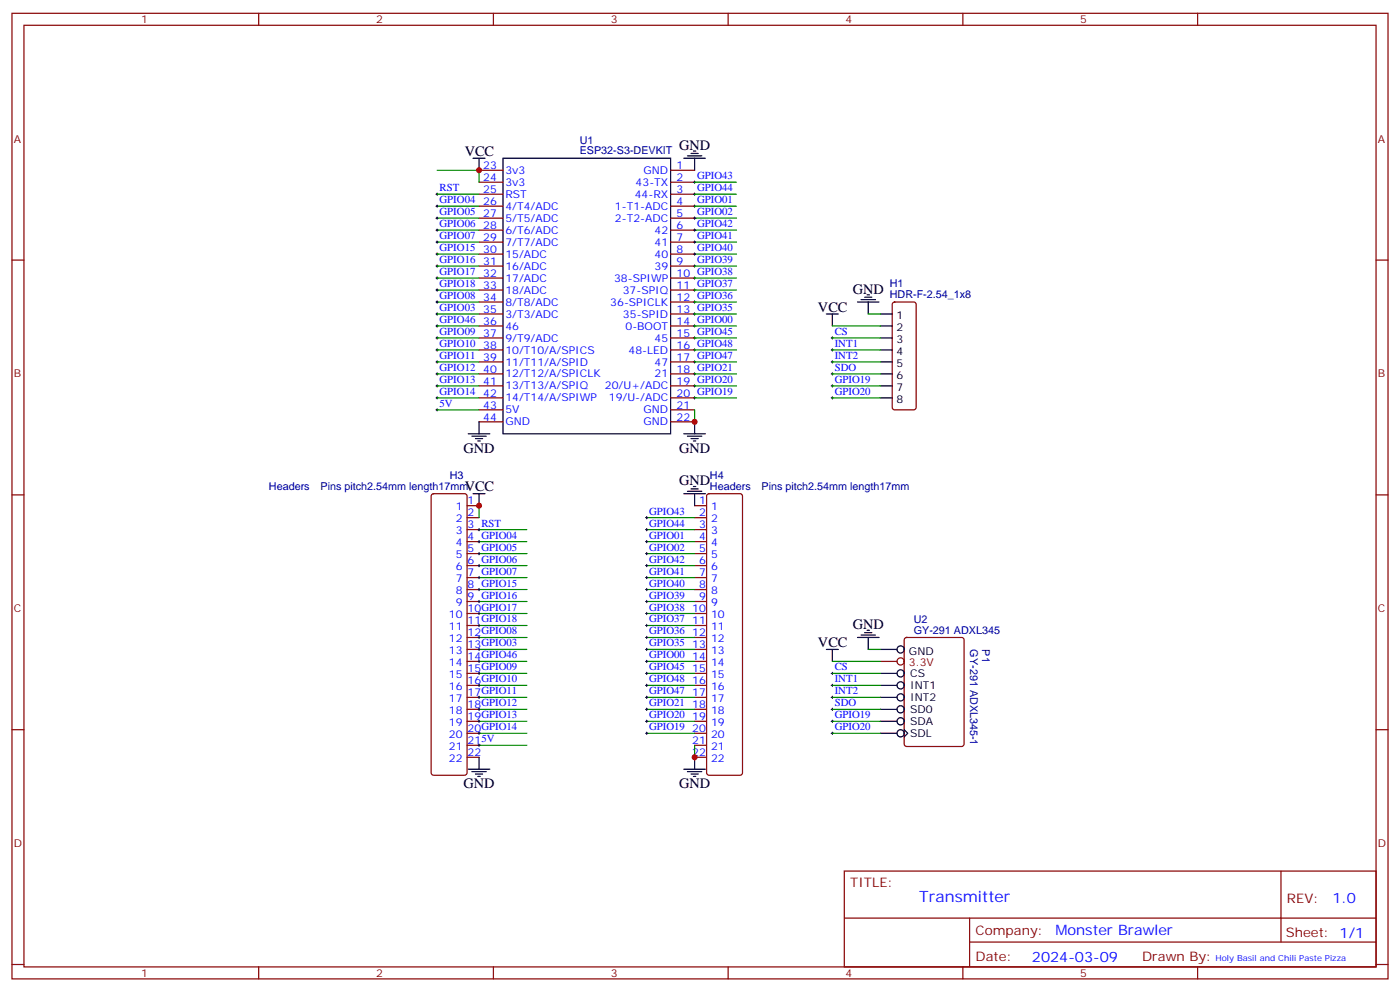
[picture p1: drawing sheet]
<svg xmlns="http://www.w3.org/2000/svg" width="412mm" height="292mm" viewBox="0 0 412 292" stroke-linecap="round" stroke-linejoin="round" font-family="sans-serif">
<g fill="none" stroke="#870000" stroke-width=".35">
<path d="M3.5 3.9h405.4v284.4h-405.4zM7.1 7.4h398.2v277.3h-398.2zM76.2 3.9v3.5M145.3 3.9v3.5M214.5 3.9v3.5M283.6 3.9v3.5M352.8 3.9v3.5M141.1 50.1h7.1M141.1 53.7h7.1M141.1 57.2h7.1M197.6 50.1h7M197.6 53.7h7"/>
<path d="M197.6 57.2h7M3.5 76.6h3.6M141.1 60.7h7.1M141.1 64.2h7.1M141.1 67.8h7.1M141.1 71.3h7.1M141.1 74.8h7.1M141.1 78.4h7.1M197.6 60.7h7M197.6 64.2h7M197.6 67.8h7M197.6 71.3h7"/>
<path d="M197.6 74.8h7M197.6 78.4h7M405.3 76.6h3.6M141.1 81.9h7.1M141.1 85.4h7.1M141.1 88.9h7.1M141.1 92.5h7.1M141.1 96h7.1M141.1 99.5h7.1M197.6 81.9h7M197.6 85.4h7M197.6 88.9h7"/>
<path d="M197.6 92.5h7M197.6 96h7M197.6 99.5h7M263.1 89.1l.4-.2h5.7l.5 .2 .2 .5v30.4l-.3 .5-.4 .2h-5.7l-.5-.2-.2-.5v-30.4zM141.1 103h7.1M141.1 106.6h7.1M141.1 110.1h7.1M141.1 113.6h7.1M141.1 117.2h7.1M197.6 103h7M197.6 106.6h7M197.6 110.1h7"/>
<path d="M197.6 113.6h7M197.6 117.2h7M141.1 120.7h7.1M141.1 124.2h7.1M197.6 120.7h7M197.6 124.2h7M3.5 145.7h3.6M127.2 145.6l.5-.2h9.2l.5 .2 .2 .5v81.5l-.3 .5-.4 .2h-9.2l-.5-.3-.2-.4v-81.5zM137.6 148.9h3.5M137.6 152.4h3.5M137.6 156h3.5M137.6 159.5h3.5"/>
<path d="M204.6 148.9h3.5M204.6 152.4h3.5M204.6 156h3.5M204.6 159.5h3.5M208.4 145.6l.4-.2h9.2l.5 .2 .2 .5v81.5l-.2 .5-.5 .2h-9.2l-.5-.3-.2-.4v-81.5zM405.3 145.7h3.6M137.6 163h3.5M137.6 166.5h3.5M137.6 170.1h3.5M137.6 173.6h3.5M137.6 177.1h3.5M204.6 163h3.5"/>
<path d="M204.6 166.5h3.5M204.6 170.1h3.5M204.6 173.6h3.5M204.6 177.1h3.5M137.6 180.7h3.5M137.6 184.2h3.5M137.6 187.7h3.5M137.6 191.2h3.5M137.6 194.8h3.5M137.6 198.3h3.5M204.6 180.7h3.5M204.6 184.2h3.5"/>
<path d="M204.6 187.7h3.5M204.6 191.2h3.5M204.6 194.8h3.5M204.6 198.3h3.5M266.6 187.9l.5-.2h16.2l.6 .4 .1 31-.5 .7h-16.4l-.7-.4-.1-31zM3.5 214.9h3.6M137.6 201.8h3.5M137.6 205.4h3.5M137.6 208.9h3.5M137.6 212.4h3.5M137.6 215.9h3.5M137.6 219.5h3.5"/>
<path d="M204.6 201.8h3.5M204.6 205.4h3.5M204.6 208.9h3.5M204.6 212.4h3.5M204.6 215.9h3.5M204.6 219.5h3.5M405.3 214.9h3.6M137.6 223h3.5M204.6 223h3.5M248.7 256.5h156.6v28.2h-156.6zM377.3 256.5v20.9M248.7 270.4h156.5"/>
<path d="M285.6 277.4h119.6M285.6 270.4v14.1M3.5 284h3.6M76.2 284.7v3.6M145.3 284.7v3.6M214.5 284.7v3.6M283.6 284.7v3.6M352.8 284.7v3.6M405.3 284h3.6"/>
</g>
<g fill="none" stroke="#008700" stroke-width=".35">
<path d="M128.8 50.1h12.3v3.6M128.8 57.2h12.3M204.6 57.2h12.4M204.6 53.7h12.4M128.8 64.2h12.3M128.8 67.8h12.3M128.8 71.3h12.3M128.8 74.8h12.3M128.8 60.7h12.3M128.8 78.4h12.3M204.6 64.2h12.4M204.6 67.8h12.4"/>
<path d="M204.6 71.3h12.4M204.6 74.8h12.4M204.6 60.7h12.4M204.6 78.4h12.4M128.8 88.9h12.3M128.8 99.5h12.3M128.8 96h12.3M128.8 92.5h12.3M128.8 85.4h12.3M128.8 81.9h12.3M204.6 88.9h12.4M204.6 99.5h12.4"/>
<path d="M204.6 96h12.4M204.6 92.5h12.4M204.6 85.4h12.4M204.6 81.9h12.4M245.2 99.5h14.1M245.2 96h14.1M255.8 92.5h3.5M128.8 117.2h12.3M128.8 113.6h12.3M128.8 110.1h12.3M128.8 106.6h12.3M128.8 103h12.3"/>
<path d="M204.6 117.2h12.4M204.6 113.6h12.4M204.6 110.1h12.4M204.6 106.6h12.4M204.6 103h12.4M245.2 117.2h14.1M245.2 113.6h14.1M245.2 110.1h14.1M245.2 106.6h14.1M245.2 103h14.1M128.8 120.7h12.3M204.6 120.7v3.5"/>
<path d="M141.1 156h14.1M141.1 159.5h14.1M141.1 148.9v3.5M190.5 156h14.1M190.5 159.5h14.1M190.5 152.4h14.1M141.1 177.1h14.1M141.1 173.6h14.1M141.1 170.1h14.1M141.1 166.5h14.1M141.1 163h14.1M190.5 163h14.1"/>
<path d="M190.5 166.5h14.1M190.5 170.1h14.1M190.5 173.6h14.1M190.5 177.1h14.1M141.1 198.3h14.1M141.1 194.8h14.1M141.1 191.2h14.1M141.1 184.2h14.1M141.1 180.7h14.1M141.1 187.7h14.1M190.5 184.2h14.1M190.5 180.7h14.1"/>
<path d="M190.5 187.7h14.1M190.5 191.2h14.1M190.5 194.8h14.1M190.5 198.3h14.1M245.2 194.8h14.1M245.2 198.3h14.1M255.8 191.2h3.5M141.1 219.5h14.1M141.1 215.9h14.1M141.1 212.4h14.1M141.1 208.9h14.1M141.1 205.4h14.1"/>
<path d="M141.1 201.8h14.1M190.5 201.8h14.1M190.5 205.4h14.1M190.5 208.9h14.1M190.5 212.4h14.1M190.5 215.9h14.1M204.6 219.5v3.5M245.2 215.9h14.1M245.2 212.4h14.1M245.2 208.9h14.1M245.2 205.4h14.1M245.2 201.8h14.1"/>
</g>
<g fill="none" stroke="#000" stroke-width=".35">
<path d="M139.3 46.6h3.6M141.1 46.6v3.5M148.2 46.6h49.4v81.1h-49.4zM201.4 46.6h6.4M202.5 45.9h4.2M203.6 45.2h2.1M204.3 44.5h.7M204.6 46.6v3.5M243.4 92.5h3.5M245.2 92.5v3.5M252.6 88.9h6.3M253.6 88.2h4.3"/>
<path d="M254.7 87.5h2.1M255.4 86.8h.7M255.8 88.9v3.6M259.3 92.5h3.5M259.3 96h3.5M259.3 99.5h3.5M259.3 103h3.5M259.3 106.6h3.5M259.3 110.1h3.5M259.3 113.6h3.5M259.3 117.2h3.5M137.9 127.7h6.4"/>
<path d="M139 128.4h4.2M140.1 129.2h2.1M140.8 129.9h.7M141.1 124.2v3.5M201.4 127.7h6.4M202.5 128.4h4.2M203.6 129.2h2.1M204.3 129.9h.7M204.6 124.2v3.5M139.3 145.4h3.6M141.1 145.4v3.5M201.4 145.4h6.4"/>
<path d="M202.5 144.7h4.2M203.6 144h2.1M204.3 143.3h.7M204.6 145.4v3.5M243.4 191.2h3.5M245.2 191.2v3.6M252.6 187.7h6.3M253.6 187h4.3M254.7 186.3h2.1M255.4 185.6h.7M255.8 187.7v3.5M259.3 191.2h4.9"/>
<path d="M259.3 198.3h4.9M259.3 201.8h4.9M259.3 205.4h4.9M259.3 208.9h4.9M259.3 212.4h4.9M259.3 215.9h4.9M266.3 214.9l1.1 1-1.1 1.1M137.9 226.5h6.4M139 227.2h4.2M140.1 227.9h2.1M140.8 228.6h.7M141.1 223v3.5"/>
<path d="M201.4 226.5h6.4M202.5 227.2h4.2M203.6 227.9h2.1M204.3 228.6h.7M204.6 223v3.5"/>
<circle cx="265.3" cy="191.2" r="1.06"/>
<circle cx="265.3" cy="198.3" r="1.06"/>
<circle cx="265.3" cy="201.8" r="1.06"/>
<circle cx="265.3" cy="205.4" r="1.06"/>
<circle cx="265.3" cy="208.9" r="1.06"/>
<circle cx="265.3" cy="212.4" r="1.06"/>
<circle cx="265.3" cy="215.9" r="1.06"/>
</g>
<g fill="none" stroke="#000" stroke-width=".29">
<path d="M128.4 57.2h.7M128.8 56.8v.7M204.3 57.2h.7M204.3 53.7h.7M204.6 53.3v.7M204.6 56.8v.7M128.4 60.7h.7M128.4 64.2h.7M128.4 67.8h.7M128.4 71.3h.7M128.4 74.8h.7M128.4 78.4h.7"/>
<path d="M128.8 60.4v.7M128.8 63.9v.7M128.8 67.4v.7M128.8 70.9v.7M128.8 74.5v.7M128.8 78v.7M204.3 60.7h.7M204.3 64.2h.7M204.3 67.8h.7M204.3 71.3h.7M204.3 74.8h.7M204.3 78.4h.7"/>
<path d="M204.6 60.4v.7M204.6 63.9v.7M204.6 67.4v.7M204.6 70.9v.7M204.6 74.5v.7M204.6 78v.7M128.4 81.9h.7M128.4 88.9h.7M128.4 92.5h.7M128.4 96h.7M128.4 99.5h.7M128.4 85.4h.7"/>
<path d="M128.8 81.5v.7M128.8 85.1v.7M128.8 88.6v.7M128.8 92.1v.7M128.8 95.6v.7M128.8 99.2v.7M204.3 81.9h.7M204.3 88.9h.7M204.3 92.5h.7M204.3 96h.7M204.3 99.5h.7M204.3 85.4h.7"/>
<path d="M204.6 81.5v.7M204.6 85.1v.7M204.6 88.6v.7M204.6 92.1v.7M204.6 95.6v.7M204.6 99.2v.7M244.8 99.5h.7M245.2 99.2v.7M128.4 103h.7M128.4 106.6h.7M128.4 110.1h.7M128.4 113.6h.7"/>
<path d="M128.4 117.2h.7M128.8 102.7v.7M128.8 106.2v.7M128.8 109.7v.8M128.8 113.3v.7M128.8 116.8v.7M204.3 103h.7M204.3 106.6h.7M204.3 110.1h.7M204.3 113.6h.7M204.3 117.2h.7M204.6 102.7v.7"/>
<path d="M204.6 106.2v.7M204.6 109.7v.8M204.6 113.3v.7M204.6 116.8v.7M244.8 103h.7M244.8 106.6h.7M244.8 110.1h.7M244.8 113.6h.7M244.8 117.2h.7M245.2 102.7v.7M245.2 106.2v.7M245.2 109.7v.8"/>
<path d="M245.2 113.3v.7M245.2 116.8v.7M128.4 120.7h.7M128.8 120.3v.7M140.8 159.5h.7M140.8 156h.7M141.1 155.6v.7M141.1 159.1v.7M190.1 159.5h.8M190.1 156h.8M190.1 152.4h.8M190.5 152.1v.7"/>
<path d="M190.5 155.6v.7M190.5 159.1v.7M140.8 177.1h.7M140.8 173.6h.7M140.8 170.1h.7M140.8 166.5h.7M140.8 163h.7M141.1 162.7v.7M141.1 166.2v.7M141.1 169.7v.7M141.1 173.2v.8M141.1 176.8v.7"/>
<path d="M190.1 177.1h.8M190.1 173.6h.8M190.1 170.1h.8M190.1 166.5h.8M190.1 163h.8M190.5 162.7v.7M190.5 166.2v.7M190.5 169.7v.7M190.5 173.2v.8M190.5 176.8v.7M140.8 198.3h.7M140.8 194.8h.7"/>
<path d="M140.8 191.2h.7M140.8 187.7h.7M140.8 184.2h.7M140.8 180.7h.7M141.1 180.3v.7M141.1 183.8v.7M141.1 187.4v.7M141.1 190.9v.7M141.1 194.4v.7M141.1 197.9v.7M190.1 198.3h.8M190.1 194.8h.8"/>
<path d="M190.1 191.2h.8M190.1 187.7h.8M190.1 184.2h.8M190.1 180.7h.8M190.5 180.3v.7M190.5 183.8v.7M190.5 187.4v.7M190.5 190.9v.7M190.5 194.4v.7M190.5 197.9v.7M244.8 198.3h.7M245.2 197.9v.7"/>
<path d="M140.8 219.5h.7M140.8 215.9h.7M140.8 212.4h.7M140.8 208.9h.7M140.8 205.4h.7M140.8 201.8h.7M141.1 201.5v.7M141.1 205v.7M141.1 208.5v.7M141.1 212.1v.7M141.1 215.6v.7M141.1 219.1v.7"/>
<path d="M190.1 215.9h.8M190.1 212.4h.8M190.1 208.9h.8M190.1 205.4h.8M190.1 201.8h.8M190.5 201.5v.7M190.5 205v.7M190.5 208.5v.7M190.5 212.1v.7M190.5 215.6v.7M244.8 215.9h.7M244.8 212.4h.7"/>
<path d="M244.8 208.9h.7M244.8 205.4h.7M244.8 201.8h.7M245.2 201.5v.7M245.2 205v.7M245.2 208.5v.7M245.2 212.1v.7M245.2 215.6v.7"/>
</g>
<g fill="none" stroke="#900" stroke-width=".35">
<path d="M259.3 194.8h4.9"/>
<circle cx="265.3" cy="194.8" r="1.06"/>
</g>
<g fill="#c00">
<circle cx="141.1" cy="148.9" r=".88"/>
<circle cx="204.6" cy="223" r=".88"/>
<circle cx="141.1" cy="50.1" r=".88"/>
<circle cx="204.6" cy="124.2" r=".88"/>
</g>
<text font-size="4.6" fill="#00f" x="270.8" y="265.5">Transmitter</text>
<g font-size="4.2">
<text x="136.9" y="45.9">VCC</text>
<text x="200" y="44.1">GND</text>
<text x="251.2" y="86.5">GND</text>
<text x="240.9" y="91.8">VCC</text>
<text x="136.5" y="133.4">GND</text>
<text x="200" y="133.4">GND</text>
<text x="200" y="142.9">GND</text>
<text x="136.9" y="144.7">VCC</text>
<text x="251.2" y="185.2">GND</text>
<text x="240.9" y="190.5">VCC</text>
<text x="136.5" y="232.2">GND</text>
<text x="200" y="232.2">GND</text>
</g>
<g font-size="4.2" fill="#00f">
<text x="392.5" y="265.8">1.0</text>
<text x="310.9" y="275.3">Monster Brawler</text>
<text x="304" y="283.1">2024-03-09</text>
</g>
<g font-size="3.9" fill="#800">
<text x="250.5" y="261.1">TITLE:</text>
<text x="379.1" y="265.8">REV:</text>
<text x="287.4" y="275.3">Company:</text>
<text x="378.7" y="275.9">Sheet: 1/1</text>
<text x="287.4" y="283">Date:</text>
<text x="336.4" y="283.1">Drawn By:</text>
</g>
<g font-size="3.2" fill="#800">
<text x="41.6" y="6.9">1</text>
<text x="110.8" y="6.9">2</text>
<text x="179.9" y="6.9">3</text>
<text x="249.1" y="6.9">4</text>
<text x="318.2" y="6.9">5</text>
<text x="4.1" y="42">A</text>
<text x="405.9" y="42">A</text>
<text x="4.1" y="111.2">B</text>
<text x="405.9" y="111.2">B</text>
<text x="4.1" y="180.3">C</text>
<text x="405.9" y="180.3">C</text>
<text x="4.1" y="249.4">D</text>
<text x="405.9" y="249.4">D</text>
<text x="41.6" y="287.7">1</text>
<text x="110.8" y="287.7">2</text>
<text x="179.9" y="287.7">3</text>
<text x="249.1" y="287.7">4</text>
<text x="318.2" y="287.7">5</text>
</g>
<g font-size="3.2" fill="#000080">
<text x="170.8" y="45.5">ESP32-S3-DEVKIT</text>
<text x="170.8" y="42.4">U1</text>
<text x="262.1" y="87.9">HDR-F-2.54_1x8</text>
<text x="262.1" y="84.7">H1</text>
<text x="132.5" y="141.2">H3</text>
<text x="209.1" y="141.2">H4</text>
<text x="79.2" y="144.3">Headers</text>
<text x="94.4" y="144.3">Pins pitch2.54mm length17mm</text>
<text x="209.1" y="144.3">Headers</text>
<text x="224.3" y="144.3">Pins pitch2.54mm length17mm</text>
<text x="269.2" y="183.5">U2</text>
<text x="269.2" y="186.7">GY-291 ADXL345</text>
<text x="285.8" y="191.2" transform="rotate(90 285.8 191.2)">GY-291 ADXL345-1</text>
<text x="289.3" y="191.2" transform="rotate(90 289.3 191.2)">P1</text>
</g>
<g font-size="3.2" fill="#00f">
<text x="142.4" y="49.8">23</text>
<text x="142.4" y="53.3">24</text>
<text x="148.9" y="51.2">3v3</text>
<text x="189.6" y="51.2">GND</text>
<text x="199.3" y="49.8">1</text>
<text x="199.3" y="53.3">2</text>
<text x="205.3" y="52.8">GPIO43</text>
<text x="129.5" y="56.3">RST</text>
<text x="129.5" y="59.8">GPIO04</text>
<text x="142.4" y="56.8">25</text>
<text x="148.9" y="54.7">3v3</text>
<text x="148.9" y="58.2">RST</text>
<text x="187" y="58.2">44-RX</text>
<text x="187.2" y="54.7">43-TX</text>
<text x="199.3" y="56.8">3</text>
<text x="205.3" y="59.8">GPIO01</text>
<text x="205.3" y="56.3">GPIO44</text>
<text x="129.5" y="63.4">GPIO05</text>
<text x="142.4" y="60.4">26</text>
<text x="142.4" y="63.9">27</text>
<text x="148.9" y="61.8">4/T4/ADC</text>
<text x="148.9" y="65.3">5/T5/ADC</text>
<text x="181.2" y="61.8">1-T1-ADC</text>
<text x="181.2" y="65.3">2-T2-ADC</text>
<text x="199.3" y="60.4">4</text>
<text x="199.3" y="63.9">5</text>
<text x="205.3" y="63.4">GPIO02</text>
<text x="129.5" y="66.9">GPIO06</text>
<text x="129.5" y="70.4">GPIO07</text>
<text x="142.4" y="67.4">28</text>
<text x="142.4" y="70.9">29</text>
<text x="148.9" y="68.8">6/T6/ADC</text>
<text x="192.8" y="68.8">42</text>
<text x="199.3" y="67.4">6</text>
<text x="199.3" y="70.9">7</text>
<text x="205.3" y="70.4">GPIO41</text>
<text x="205.3" y="66.9">GPIO42</text>
<text x="129.5" y="73.9">GPIO15</text>
<text x="129.5" y="77.5">GPIO16</text>
<text x="142.4" y="74.5">30</text>
<text x="142.4" y="78">31</text>
<text x="148.9" y="72.4">7/T7/ADC</text>
<text x="148.9" y="75.9">15/ADC</text>
<text x="192.8" y="72.4">41</text>
<text x="192.8" y="75.9">40</text>
<text x="199.3" y="74.5">8</text>
<text x="199.3" y="78">9</text>
<text x="205.3" y="77.5">GPIO39</text>
<text x="205.3" y="73.9">GPIO40</text>
<text x="129.5" y="81">GPIO17</text>
<text x="142.4" y="81.5">32</text>
<text x="148.9" y="79.4">16/ADC</text>
<text x="148.9" y="82.9">17/ADC</text>
<text x="180.9" y="82.9">38-SPIWP</text>
<text x="192.8" y="79.4">39</text>
<text x="199.3" y="81.5">10 GPIO38</text>
<text x="129.5" y="88.1">GPIO08</text>
<text x="129.5" y="84.5">GPIO18</text>
<text x="142.4" y="85.1">33</text>
<text x="142.4" y="88.6">34</text>
<text x="148.9" y="86.5">18/ADC</text>
<text x="148.9" y="90">8/T8/ADC</text>
<text x="179.8" y="90">36-SPICLK</text>
<text x="183.5" y="86.5">37-SPIQ</text>
<text x="199.3" y="85.1">11 GPIO37</text>
<text x="199.3" y="88.6">12 GPIO36</text>
<text x="129.5" y="91.6">GPIO03</text>
<text x="129.5" y="95.1">GPIO46</text>
<text x="142.4" y="92.1">35</text>
<text x="142.4" y="95.6">36</text>
<text x="148.9" y="93.5">3/T3/ADC</text>
<text x="183.5" y="93.5">35-SPID</text>
<text x="199.3" y="92.1">13 GPIO35</text>
<text x="199.3" y="95.6">14 GPIO00</text>
<text x="129.5" y="98.6">GPIO09</text>
<text x="142.4" y="99.2">37</text>
<text x="148.9" y="97">46</text>
<text x="148.9" y="100.6">9/T9/ADC</text>
<text x="184.3" y="97">0-BOOT</text>
<text x="192.8" y="100.6">45</text>
<text x="199.3" y="99.2">15 GPIO45</text>
<text x="245.9" y="98.6">CS</text>
<text x="129.5" y="102.2">GPIO10</text>
<text x="129.5" y="105.7">GPIO11</text>
<text x="142.4" y="102.7">38</text>
<text x="142.4" y="106.2">39</text>
<text x="148.9" y="104.1">10/T10/A/SPICS</text>
<text x="148.9" y="107.6">11/T11/A/SPID</text>
<text x="185.2" y="104.1">48-LED</text>
<text x="192.8" y="107.6">47</text>
<text x="199.3" y="102.7">16 GPIO48</text>
<text x="199.3" y="106.2">17 GPIO47</text>
<text x="245.9" y="102.2">INT1</text>
<text x="245.9" y="105.7">INT2</text>
<text x="129.5" y="109.2">GPIO12</text>
<text x="129.5" y="112.7">GPIO13</text>
<text x="142.4" y="109.7">40</text>
<text x="142.4" y="113.3">41</text>
<text x="148.9" y="111.2">12/T12/A/SPICLK</text>
<text x="192.8" y="111.2">21</text>
<text x="199.3" y="109.7">18 GPIO21</text>
<text x="199.3" y="113.3">19 GPIO20</text>
<text x="245.9" y="112.7">GPIO19</text>
<text x="245.9" y="109.2">SDO</text>
<text x="129.5" y="116.3">GPIO14</text>
<text x="129.5" y="119.8">5V</text>
<text x="142.4" y="116.8">42</text>
<text x="148.9" y="114.7">13/T13/A/SPIQ</text>
<text x="148.9" y="118.2">14/T14/A/SPIWP</text>
<text x="178.2" y="114.7">20/U+/ADC</text>
<text x="179.3" y="118.2">19/U-/ADC</text>
<text x="199.3" y="116.8">20 GPIO19</text>
<text x="245.9" y="116.3">GPIO20</text>
<text x="142.4" y="120.3">43</text>
<text x="142.4" y="123.9">44</text>
<text x="148.9" y="121.7">5V</text>
<text x="148.9" y="125.3">GND</text>
<text x="189.6" y="121.7">GND</text>
<text x="189.6" y="125.3">GND</text>
<text x="199.3" y="120.3">21</text>
<text x="199.3" y="123.9">22</text>
<text x="137.8" y="148.6">1</text>
<text x="205.9" y="148.6">1</text>
<text x="134.3" y="150.3">1</text>
<text x="134.3" y="153.8">2</text>
<text x="137.8" y="152.1">2</text>
<text x="137.8" y="155.6">3 RST</text>
<text x="191.2" y="151.6">GPIO43</text>
<text x="191.2" y="155.1">GPIO44</text>
<text x="205.9" y="152.1">2</text>
<text x="205.9" y="155.6">3</text>
<text x="209.4" y="150.3">1</text>
<text x="209.4" y="153.8">2</text>
<text x="134.3" y="157.4">3</text>
<text x="134.3" y="160.9">4</text>
<text x="137.8" y="159.1">4 GPIO04</text>
<text x="191.2" y="158.6">GPIO01</text>
<text x="205.9" y="159.1">4</text>
<text x="209.4" y="157.4">3</text>
<text x="209.4" y="160.9">4</text>
<text x="134.3" y="164.4">5</text>
<text x="134.3" y="168">6</text>
<text x="137.8" y="162.7">5 GPIO05</text>
<text x="137.8" y="166.2">6 GPIO06</text>
<text x="191.2" y="162.1">GPIO02</text>
<text x="191.2" y="165.7">GPIO42</text>
<text x="205.9" y="162.7">5</text>
<text x="205.9" y="166.2">6</text>
<text x="209.4" y="164.4">5</text>
<text x="209.4" y="168">6</text>
<text x="134.3" y="171.5">7</text>
<text x="137.8" y="169.7">7 GPIO07</text>
<text x="137.8" y="173.2">8 GPIO15</text>
<text x="191.2" y="169.2">GPIO41</text>
<text x="191.2" y="172.7">GPIO40</text>
<text x="205.9" y="169.7">7</text>
<text x="205.9" y="173.2">8</text>
<text x="209.4" y="171.5">7</text>
<text x="134.3" y="175">8</text>
<text x="134.3" y="178.5">9</text>
<text x="137.8" y="176.8">9 GPIO16</text>
<text x="191.2" y="176.2">GPIO39</text>
<text x="191.2" y="179.8">GPIO38</text>
<text x="205.9" y="176.8">9</text>
<text x="209.4" y="175">8</text>
<text x="209.4" y="178.5">9</text>
<text x="132.2" y="182.1">10</text>
<text x="132.2" y="185.6">11</text>
<text x="137.8" y="180.3">10GPIO17</text>
<text x="137.8" y="183.8">11GPIO18</text>
<text x="191.2" y="183.3">GPIO37</text>
<text x="203.9" y="180.3">10</text>
<text x="203.9" y="183.8">11</text>
<text x="209.4" y="182.1">10</text>
<text x="209.4" y="185.6">11</text>
<text x="132.2" y="189.1">12</text>
<text x="137.8" y="187.4">12GPIO08</text>
<text x="137.8" y="190.9">13GPIO03</text>
<text x="191.2" y="186.8">GPIO36</text>
<text x="191.2" y="190.4">GPIO35</text>
<text x="203.9" y="187.4">12</text>
<text x="203.9" y="190.9">13</text>
<text x="209.4" y="189.1">12</text>
<text x="132.2" y="192.7">13</text>
<text x="132.2" y="196.2">14</text>
<text x="137.8" y="194.4">14GPIO46</text>
<text x="137.8" y="197.9">15GPIO09</text>
<text x="191.2" y="193.9">GPIO00</text>
<text x="191.2" y="197.4">GPIO45</text>
<text x="203.9" y="194.4">14</text>
<text x="203.9" y="197.9">15</text>
<text x="209.4" y="192.7">13</text>
<text x="209.4" y="196.2">14</text>
<text x="245.9" y="197.4">CS</text>
<text x="132.2" y="199.7">15</text>
<text x="132.2" y="203.2">16</text>
<text x="137.8" y="201.5">16GPIO10</text>
<text x="191.2" y="200.9">GPIO48</text>
<text x="203.9" y="201.5">16</text>
<text x="209.4" y="199.7">15</text>
<text x="209.4" y="203.2">16</text>
<text x="245.9" y="200.9">INT1</text>
<text x="132.2" y="206.8">17</text>
<text x="137.8" y="205">17GPIO11</text>
<text x="137.8" y="208.5">18GPIO12</text>
<text x="191.2" y="204.5">GPIO47</text>
<text x="191.2" y="208">GPIO21</text>
<text x="203.9" y="205">17</text>
<text x="203.9" y="208.5">18</text>
<text x="209.4" y="206.8">17</text>
<text x="245.9" y="204.5">INT2</text>
<text x="245.9" y="208">SDO</text>
<text x="132.2" y="210.3">18</text>
<text x="132.2" y="213.8">19</text>
<text x="137.8" y="212.1">19GPIO13</text>
<text x="137.8" y="215.6">20GPIO14</text>
<text x="191.2" y="211.5">GPIO20</text>
<text x="191.2" y="215.1">GPIO19</text>
<text x="203.9" y="212.1">19</text>
<text x="203.9" y="215.6">20</text>
<text x="209.4" y="210.3">18</text>
<text x="209.4" y="213.8">19</text>
<text x="245.9" y="215.1">GPIO20</text>
<text x="245.9" y="211.5">GPIO19</text>
<text x="132.2" y="217.3">20</text>
<text x="132.2" y="220.9">21</text>
<text x="137.8" y="219.1">215V</text>
<text x="203.9" y="219.1">21</text>
<text x="209.4" y="217.3">20</text>
<text x="209.4" y="220.9">21</text>
<text x="132.2" y="224.4">22</text>
<text x="137.8" y="222.6">22</text>
<text x="203.9" y="222.6">22</text>
<text x="209.4" y="224.4">22</text>
</g>
<g font-size="3.2">
<text x="264.1" y="93.9">1</text>
<text x="264.1" y="97.4">2</text>
<text x="264.1" y="100.9">3</text>
<text x="264.1" y="104.5">4</text>
<text x="264.1" y="108">5</text>
<text x="264.1" y="111.5">6</text>
<text x="264.1" y="115">7</text>
<text x="264.1" y="118.6">8</text>
<text x="267.8" y="193">GND</text>
<text x="268.1" y="199.4">CS</text>
<text x="268.1" y="202.9">INT1</text>
<text x="268.1" y="206.4">INT2</text>
<text x="268.1" y="209.9">SD0</text>
<text x="268.1" y="213.5">SDA</text>
<text x="268.1" y="217">SDL</text>
</g>
<text font-size="3.2" fill="#900" x="267.8" y="196.2">3.3V</text>
<text font-size="2.5" fill="#00f" x="358.1" y="283">Holy Basil and Chili Paste Pizza</text>
</svg>
